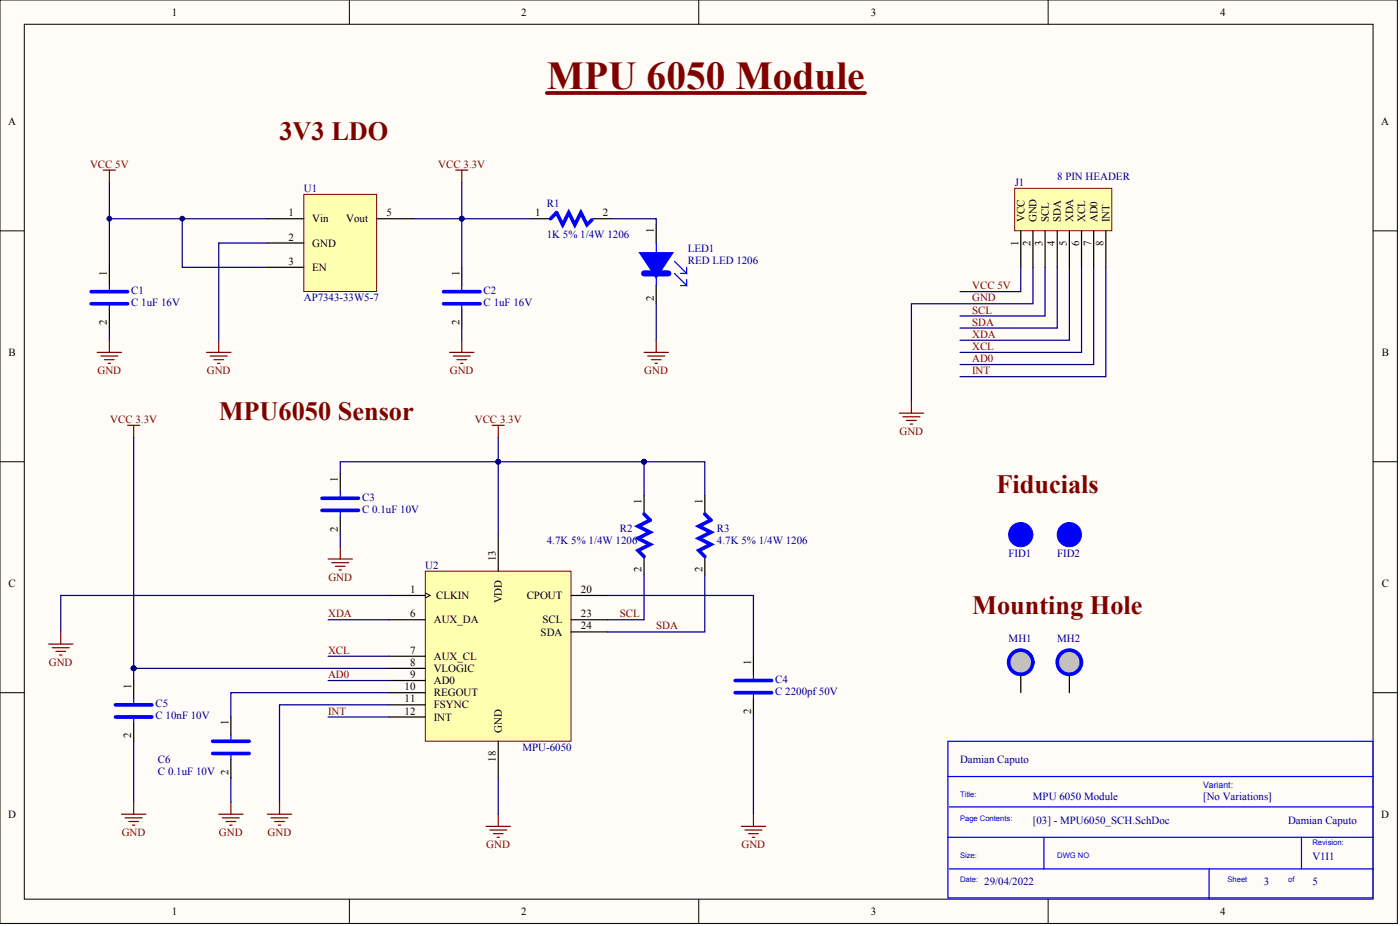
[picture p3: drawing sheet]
<svg xmlns="http://www.w3.org/2000/svg" width="243mm" height="161mm" viewBox="0 0 243 161" stroke-linecap="round" stroke-linejoin="round" font-family="sans-serif">
<g fill="#fffcf8" stroke="#000" stroke-width=".17">
<path d="M0 0h243v160.4h-243z"/>
<path d="M4.2 4.2h234.5v152h-234.5z"/>
</g>
<path d="M60.7 0v4.2M121.5 0v4.2M182.2 0v4.2M0 40.1h4.2M238.8 40.1h4.2M0 80.2h4.2M238.8 80.2h4.2M0 120.3h4.2M238.8 120.3h4.2M60.7 156.2v4.2M121.5 156.2v4.2M182.2 156.2v4.2" fill="none" stroke="#000" stroke-width=".17"/>
<path d="M52.8 33.8h12.7v16.8h-12.7z" fill="#ffffb0" stroke="#800000" stroke-width=".17"/>
<path d="M46.5 38h6.3M65.5 38h6.3M46.5 42.2h6.3M46.5 46.4h6.3" fill="none" stroke="#000" stroke-width=".21"/>
<path d="M74 99.2h25.3v29.6h-25.3z" fill="#ffffb0" stroke="#800000" stroke-width=".17"/>
<g fill="none" stroke="#000" stroke-width=".21">
<path d="M114.1 39.1v3.1M19 46.4v3.2M19 53.8v3.2M80.3 46.4v3.2M80.3 53.8v3.2M114.1 49.6v3.2M59.2 82.3v3.2M59.2 89.7v3.2M86.6 92.9v6.3M23.2 118.2v3.2M67.6 103.4h6.4M67.6 107.7h6.4"/>
<path d="M67.6 114h6.4M67.6 116.1h6.4M67.6 118.2h6.4M99.3 103.4h6.3M99.3 107.7h6.3M99.3 109.8h6.3M131 114v3.2M23.2 125.6v3.2M40.1 124.6v3.1M40.1 131.9v3.2M67.6 122.4h6.4M67.6 124.6h6.4"/>
<path d="M67.6 120.3h6.4M86.6 128.8v6.3M131 121.4v3.2"/>
</g>
<path d="M74 103l.8 .4-.8 .5" fill="none" stroke="#000" stroke-width=".17"/>
<path d="M112 47.5h4.2" fill="none" stroke="#00f" stroke-width="1.1"/>
<path d="M112 44.3h4.2l-2.1 3.2z" fill="#00f" stroke="#00f" stroke-width="1.1"/>
<g fill="none" stroke="#00f" stroke-width=".21">
<path d="M19 49.6v1.1M19 52.8v1M80.3 49.6v1.1M80.3 52.8v1M114.1 42.2v2.1M114.1 47.5v2.1M117.3 45.4l2.1 2.1v-1.1M117.3 47.5l2.1 2.1v-1M118.3 47.5h1.1M118.3 49.6h1.1M59.2 85.5v1.1M59.2 88.7v1"/>
<path d="M131 117.2v1M23.2 121.4v1M23.2 124.6v1M40.1 127.7v1.1M40.1 130.9v1M131 120.3v1.1"/>
</g>
<path d="M15.8 52.8h6.4M15.8 50.7h6.4M77.1 52.8h6.4M77.1 50.7h6.4M56 88.7h6.3M56 86.6h6.3M127.8 118.2h6.4M20.1 124.6h6.3M20.1 122.4h6.3M37 130.9h6.3M37 128.8h6.3M127.8 120.3h6.4" fill="none" stroke="#00f" stroke-width=".63"/>
<g fill="none" stroke="#800000" stroke-width=".21">
<path d="M18 29.6h2.1M19 29.6v2.1M79.2 29.6h2.1M80.3 29.6v2.1M19 59.1v2.1M38 59.1v2.1M80.3 59.1v2.1M114.1 59.1v2.1M16.9 61.2h4.2M17.5 61.9h3M18.2 62.5h1.7M18.8 63.1h.4"/>
<path d="M22.2 73.9h2.1M23.2 73.9v2.1M35.9 61.2h4.2M36.6 61.9h2.9M37.2 62.5h1.7M37.8 63.1h.4M78.2 61.2h4.2M78.8 61.9h3M79.4 62.5h1.7M80.1 63.1h.4M85.6 73.9h2.1M86.6 73.9v2.1"/>
<path d="M112 61.2h4.2M112.6 61.9h3M113.3 62.5h1.6M113.9 63.1h.4M57 97.1h4.3M57.7 97.7h2.9M58.3 98.4h1.7M58.9 99h.5M59.2 95v2.1M8.5 111.9h4.2M9.1 112.5h2.9M9.7 113.2h1.7"/>
<path d="M10.4 113.8h.4M10.6 109.8v2.1M23.2 139.3v2.1M40.1 139.3v2.1M48.6 139.3v2.1M21.1 141.4h4.3M21.8 142.1h2.9M22.4 142.7h1.7M23 143.3h.5M38 141.4h4.3M38.7 142.1h2.9M39.3 142.7h1.7"/>
<path d="M39.9 143.3h.5M46.5 141.4h4.2M47.1 142.1h3M47.8 142.7h1.6M48.4 143.3h.4M84.5 143.6h4.2M85.1 144.2h3M85.8 144.8h1.7M86.4 145.5h.4M86.6 141.4v2.2M128.9 143.6h4.2M129.5 144.2h3"/>
<path d="M130.2 144.8h1.6M130.8 145.5h.4M131 141.4v2.2"/>
</g>
<g fill="none" stroke="#000080" stroke-width=".21">
<path d="M19 31.7v14.7M106.3 38h7.8v1.1M19 57v2.1M46.5 42.2h-8.5v16.9M80.3 57v2.1M114.1 52.8v6.3M23.2 76v42.2M86.6 76v16.9M59.2 92.9v2.1M86.6 80.2h-27.4v2.1M112 86.1v-5.9h10.5v5.9M23.2 116.1h44.4"/>
<path d="M57 107.7h10.6M57 114h10.6M57 118.2h10.6M67.6 103.4h-57v6.4M105.6 103.4h25.4v10.6M23.2 128.8v10.5M40.1 135.1v4.2M57 124.6h10.6M67.6 120.3h-27.5v4.3M67.6 122.4h-19v16.9M86.6 135.1v6.3M131 124.6v16.8"/>
</g>
<g fill="#000080" stroke="#000080" stroke-width=".17">
<circle cx="23.2" cy="116.1" r=".41"/>
<circle cx="86.6" cy="80.2" r=".41"/>
<circle cx="112" cy="80.2" r=".41"/>
</g>
<path d="M176.4 32.7h16.9v7.4h-16.9z" fill="#ffffb0" stroke="#800000" stroke-width=".17"/>
<g fill="none" stroke="#000" stroke-width=".21">
<path d="M92.5 38h3.2M103.1 38h3.2M177.5 40.1v6.3M179.6 40.1v6.3M181.7 40.1v6.3M183.8 40.1v6.3M185.9 40.1v6.3M188 40.1v6.3M190.2 40.1v6.3M192.3 40.1v6.3M112 86.1v3.2M112 96.7v3.2"/>
<path d="M122.5 86.1v3.2M122.5 96.7v3.2M177.5 117.2v3.1"/>
</g>
<path d="M177.5 46.4v4.3h-10.6M179.6 46.4v6.4h-21.1v16.9M181.7 46.4v8.5h-14.8M183.8 46.4v10.6h-16.9M185.9 46.4v12.7h-19M188 46.4v14.8h-21.1M190.2 46.4v16.9h-23.3M192.3 46.4v19h-25.4M112 99.9v7.8h-6.4M122.5 99.9v9.9h-16.9" fill="none" stroke="#000080" stroke-width=".21"/>
<path d="M156.4 71.8h4.2M157 72.4h2.9M157.6 73h1.7M158.3 73.7h.4M158.5 69.7v2.1" fill="none" stroke="#800000" stroke-width=".21"/>
<path d="M95.7 38l1.1-1.1 1 2.2 1.1-2.2 1 2.2 1.1-2.2 1.1 2.2 .8-.9M112 89.3l1 1.1-2.1 1 2.1 1.1-2.1 1 2.1 1.1-2.1 1 1.1 1.1M122.5 89.3l1.1 1.1-2.1 1 2.1 1.1-2.1 1 2.1 1.1-2.1 1 1 1.1" fill="none" stroke="#00f" stroke-width=".63"/>
<g fill="#00f" stroke="#00f" stroke-width=".17">
<circle cx="177.5" cy="92.9" r="2.1"/>
<circle cx="185.9" cy="92.9" r="2.1"/>
</g>
<circle cx="177.5" cy="115" r="2.1" fill="#c0c0c0" stroke="#00f" stroke-width=".63"/>
<path d="M185.9 117.2v3.1" fill="none" stroke="#000" stroke-width=".21"/>
<circle cx="185.9" cy="115" r="2.1" fill="#c0c0c0" stroke="#00f" stroke-width=".63"/>
<path d="M19 38h27.5M31.7 38v8.4h14.8M71.8 38h20.7M80.3 31.7v14.7M86.6 80.2h25.4" fill="none" stroke="#000080" stroke-width=".21"/>
<g fill="#000080" stroke="#000080" stroke-width=".17">
<circle cx="86.6" cy="80.2" r=".41"/>
<circle cx="112" cy="80.2" r=".41"/>
<circle cx="19" cy="38" r=".41"/>
<circle cx="80.3" cy="38" r=".41"/>
<circle cx="31.7" cy="38" r=".41"/>
</g>
<path d="M95.1 16.2h55.3" fill="none" stroke="#800000" stroke-width=".66"/>
<path d="M164.8 128.8h73.9v27.2h-73.9zM164.8 134.9h74M164.8 145.5h74M165 150.9h73.8M165 140.2h73.8M181.5 145.5v5.4M210.2 150.9v5.3M226.3 145.5v5.4" fill="none" stroke="#00f" stroke-width=".21"/>
<text font-size="6.9" fill="#800000" x="95.1" y="15.4">MPU 6050 Module</text>
<g font-size="4.6" fill="#800000">
<text x="48.6" y="24.3">3V3 LDO</text>
<text x="38" y="72.9">MPU6050 Sensor</text>
<text x="173.3" y="85.6">Fiducials</text>
<text x="169" y="106.7">Mounting Hole</text>
</g>
<g font-size="1.9">
<text x="29.9" y="2.7">1</text>
<text x="90.6" y="2.7">2</text>
<text x="151.4" y="2.7">3</text>
<text x="212.1" y="2.7">4</text>
<text x="1.4" y="21.7">A</text>
<text x="240.2" y="21.7">A</text>
<text x="50.2" y="37.6">1</text>
<text x="50.2" y="41.8">2</text>
<text x="54.3" y="38.6">Vin</text>
<text x="60.2" y="38.6">Vout</text>
<text x="67.2" y="37.6">5</text>
<text x="93.1" y="37.6">1</text>
<text x="104.8" y="37.6">2</text>
<text x="113.7" y="40.5" transform="rotate(-90 113.7 40.5)">1</text>
<text x="178.1" y="38.6" transform="rotate(-90 178.1 38.6)">VCC</text>
<text x="180.2" y="38.6" transform="rotate(-90 180.2 38.6)">GND</text>
<text x="182.3" y="38.6" transform="rotate(-90 182.3 38.6)">SCL</text>
<text x="184.5" y="38.6" transform="rotate(-90 184.5 38.6)">SDA</text>
<text x="186.6" y="38.6" transform="rotate(-90 186.6 38.6)">XDA</text>
<text x="188.7" y="38.6" transform="rotate(-90 188.7 38.6)">XCL</text>
<text x="190.8" y="38.6" transform="rotate(-90 190.8 38.6)">AD0</text>
<text x="192.9" y="38.6" transform="rotate(-90 192.9 38.6)">INT</text>
<text x="18.6" y="47.9" transform="rotate(-90 18.6 47.9)">1</text>
<text x="50.2" y="46">3</text>
<text x="54.3" y="42.9">GND</text>
<text x="54.3" y="47.1">EN</text>
<text x="79.9" y="47.9" transform="rotate(-90 79.9 47.9)">1</text>
<text x="177.1" y="42.7" transform="rotate(-90 177.1 42.7)">1</text>
<text x="179.2" y="42.7" transform="rotate(-90 179.2 42.7)">2</text>
<text x="181.3" y="42.7" transform="rotate(-90 181.3 42.7)">3</text>
<text x="183.4" y="42.7" transform="rotate(-90 183.4 42.7)">4</text>
<text x="185.5" y="42.7" transform="rotate(-90 185.5 42.7)">5</text>
<text x="187.6" y="42.7" transform="rotate(-90 187.6 42.7)">6</text>
<text x="189.7" y="42.7" transform="rotate(-90 189.7 42.7)">7</text>
<text x="191.8" y="42.7" transform="rotate(-90 191.8 42.7)">8</text>
<text x="113.7" y="52.2" transform="rotate(-90 113.7 52.2)">2</text>
<text x="18.6" y="56.5" transform="rotate(-90 18.6 56.5)">2</text>
<text x="79.9" y="56.5" transform="rotate(-90 79.9 56.5)">2</text>
<text x="1.5" y="61.9">B</text>
<text x="240.2" y="61.9">B</text>
<text x="58.7" y="83.8" transform="rotate(-90 58.7 83.8)">1</text>
<text x="111.6" y="87.6" transform="rotate(-90 111.6 87.6)">1</text>
<text x="122.1" y="87.6" transform="rotate(-90 122.1 87.6)">1</text>
<text x="58.7" y="92.4" transform="rotate(-90 58.7 92.4)">2</text>
<text x="1.5" y="102">C</text>
<text x="86.2" y="97.5" transform="rotate(-90 86.2 97.5)">13</text>
<text x="111.6" y="99.3" transform="rotate(-90 111.6 99.3)">2</text>
<text x="122.1" y="99.3" transform="rotate(-90 122.1 99.3)">2</text>
<text x="240.2" y="102">C</text>
<text x="71.3" y="103">1</text>
<text x="71.3" y="107.2">6</text>
<text x="75.9" y="104.1">CLKIN</text>
<text x="87.3" y="104.8" transform="rotate(-90 87.3 104.8)">VDD</text>
<text x="91.6" y="104.1">CPOUT</text>
<text x="101" y="103">20</text>
<text x="101" y="107.2">23</text>
<text x="71.3" y="113.6">7</text>
<text x="75.4" y="108.3">AUX_DA</text>
<text x="94" y="110.4">SDA</text>
<text x="94.3" y="108.3">SCL</text>
<text x="101" y="109.4">24</text>
<text x="22.8" y="119.7" transform="rotate(-90 22.8 119.7)">1</text>
<text x="70.4" y="119.9">10</text>
<text x="71.3" y="115.7">8</text>
<text x="71.3" y="117.8">9</text>
<text x="75.4" y="114.6">AUX_CL</text>
<text x="75.4" y="116.7">VLOGIC</text>
<text x="75.4" y="118.9">AD0</text>
<text x="130.6" y="115.5" transform="rotate(-90 130.6 115.5)">1</text>
<text x="70.4" y="122">11</text>
<text x="70.4" y="124.1">12</text>
<text x="75.4" y="123.1">FSYNC</text>
<text x="75.4" y="125.2">INT</text>
<text x="75.4" y="121">REGOUT</text>
<text x="130.6" y="124" transform="rotate(-90 130.6 124)">2</text>
<text x="22.8" y="128.3" transform="rotate(-90 22.8 128.3)">2</text>
<text x="39.7" y="126" transform="rotate(-90 39.7 126)">1</text>
<text x="87.3" y="127.3" transform="rotate(-90 87.3 127.3)">GND</text>
<text x="39.7" y="134.6" transform="rotate(-90 39.7 134.6)">2</text>
<text x="86.2" y="132.4" transform="rotate(-90 86.2 132.4)">18</text>
<text x="1.4" y="142.1">D</text>
<text x="240.2" y="142.1">D</text>
<text x="29.9" y="159">1</text>
<text x="90.6" y="159">2</text>
<text x="151.4" y="159">3</text>
<text x="212.1" y="159">4</text>
</g>
<g font-size="1.9" fill="#800000">
<text x="15.7" y="29.1">VCC 5V</text>
<text x="76.2" y="29.1">VCC 3.3V</text>
<text x="169" y="50.2">VCC 5V</text>
<text x="169" y="52.4">GND</text>
<text x="169" y="54.5">SCL</text>
<text x="169" y="56.6">SDA</text>
<text x="169" y="58.7">XDA</text>
<text x="16.9" y="65">GND</text>
<text x="36" y="65">GND</text>
<text x="78.2" y="65">GND</text>
<text x="112" y="65">GND</text>
<text x="169" y="60.8">XCL</text>
<text x="169" y="62.9">AD0</text>
<text x="169" y="65">INT</text>
<text x="19.2" y="73.5">VCC 3.3V</text>
<text x="82.6" y="73.5">VCC 3.3V</text>
<text x="156.4" y="75.6">GND</text>
<text x="57.1" y="100.9">GND</text>
<text x="57" y="107.2">XDA</text>
<text x="107.8" y="107.2">SCL</text>
<text x="57" y="113.6">XCL</text>
<text x="114.1" y="109.4">SDA</text>
<text x="8.5" y="115.7">GND</text>
<text x="57" y="117.8">AD0</text>
<text x="57" y="124.1">INT</text>
<text x="21.2" y="145.2">GND</text>
<text x="38.1" y="145.2">GND</text>
<text x="46.5" y="145.2">GND</text>
<text x="84.6" y="147.4">GND</text>
<text x="128.9" y="147.4">GND</text>
</g>
<g font-size="1.9" fill="#000080">
<text x="52.8" y="33.4">U1</text>
<text x="95.1" y="35.9">R1</text>
<text x="176.4" y="32.3">J1</text>
<text x="183.8" y="31.2">8 PIN HEADER</text>
<text x="95.1" y="41.4">1K 5% 1/4W 1206</text>
<text x="119.6" y="43.7">LED1</text>
<text x="119.6" y="45.8">RED LED 1206</text>
<text x="22.8" y="51.1">C1</text>
<text x="22.8" y="53.2">C 1uF 16V</text>
<text x="52.8" y="52.4">AP7343-33W5-7</text>
<text x="84.1" y="51.1">C2</text>
<text x="84.1" y="53.2">C 1uF 16V</text>
<text x="63" y="87">C3</text>
<text x="63" y="89.1">C 0.1uF 10V</text>
<text x="95.1" y="94.6">4.7K 5% 1/4W 1206</text>
<text x="107.8" y="92.5">R2</text>
<text x="124.7" y="92.5">R3</text>
<text x="124.7" y="94.6">4.7K 5% 1/4W 1206</text>
<text x="74" y="98.8">U2</text>
<text x="175.4" y="96.7">FID1</text>
<text x="183.8" y="96.7">FID2</text>
<text x="175.4" y="111.5">MH1</text>
<text x="183.8" y="111.5">MH2</text>
<text x="134.8" y="118.6">C4</text>
<text x="27" y="122.9">C5</text>
<text x="27" y="125">C 10nF 10V</text>
<text x="134.8" y="120.8">C 2200pf50V</text>
<text x="90.9" y="130.5">MPU-6050</text>
<text x="27.5" y="132.6">C6</text>
<text x="27.5" y="134.7">C 0.1uF 10V</text>
<text x="166.9" y="132.6">Damian Caputo</text>
<text x="179.6" y="143.1">[03] - MPU6050_SCH.SchDoc</text>
<text x="179.6" y="138.9">MPU 6050 Module</text>
<text x="209.2" y="138.9">[No Variations]</text>
<text x="224" y="143.1">Damian Caputo</text>
<text x="228.2" y="149.5">V1I1</text>
<text x="171.1" y="153.7">29/04/2022</text>
<text x="219.7" y="153.7">3</text>
<text x="228.2" y="153.7">5</text>
</g>
<text font-size="1.5" fill="#00f" x="209.2" y="136.9">Variant:</text>
<g font-size="1.3" fill="#00f">
<text x="166.9" y="138.4">Title:</text>
<text x="166.9" y="142.7">Page Contents:</text>
<text x="166.9" y="149">Size:</text>
<text x="183.8" y="149">DWG NO</text>
<text x="228.2" y="146.9">Revision:</text>
<text x="166.9" y="153.2">Date:</text>
<text x="213.4" y="153.2">Sheet</text>
<text x="224" y="153.2">of</text>
</g>
</svg>
